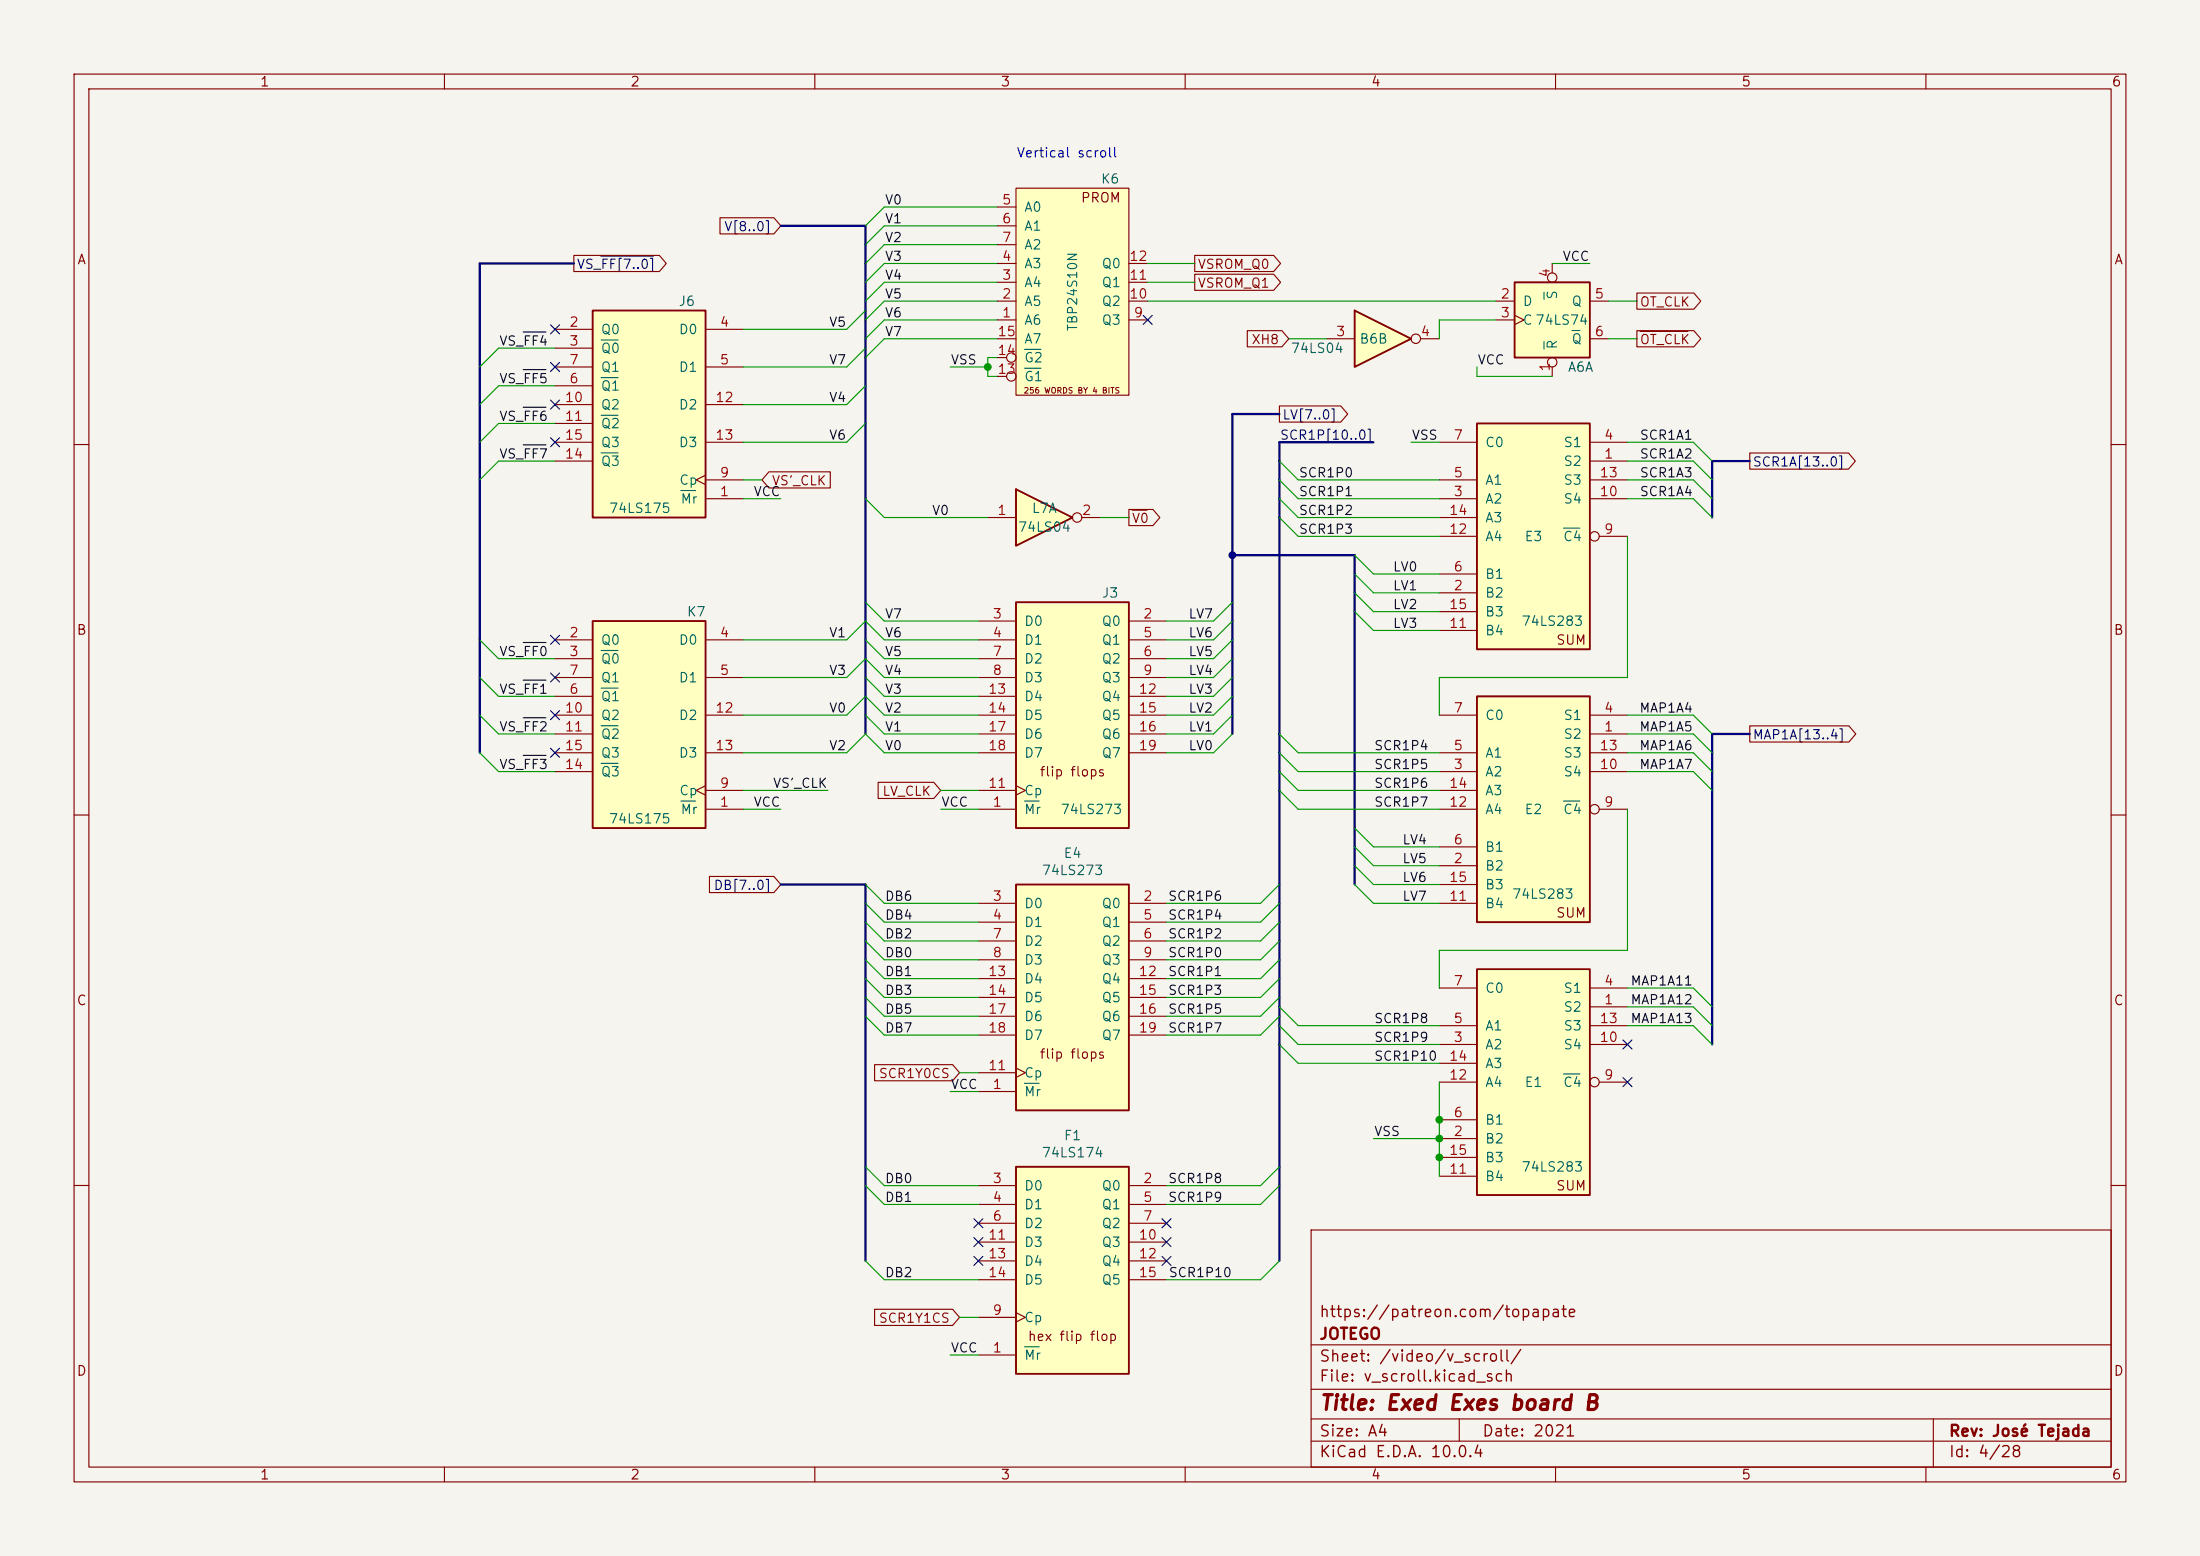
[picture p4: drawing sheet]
<svg xmlns="http://www.w3.org/2000/svg" width="297mm" height="210mm" viewBox="0 0 297 210" stroke-linecap="round" stroke-linejoin="round" font-family="sans-serif">
<path d="M0 0h297v210h-297z" fill="#f5f4ef" stroke="#f5f4ef" stroke-width=".14"/>
<g fill="none" stroke="#840000" stroke-width=".15">
<path d="M10 10h277v190h-277zM12 12h273v186h-273zM60 10v2M110 10v2M160 10v2M210 10v2M260 10v2M10 60h2M285 60h2M10 110h2M285 110h2M10 160h2"/>
<path d="M177 166h108v32h-108zM285 160h2M60 198v2M110 198v2M160 198v2M177 194.5h108M177 191.5h108M177 187.5h108M177 181.5h108M197 191.5v3M210 198v2M260 198v2"/>
<path d="M261 191.5v6.5"/>
</g>
<path d="M80 41.9h15.2v28h-15.2z" fill="#ffffc2"/>
<path d="M80 41.9h15.2v28h-15.2z" fill="none" stroke="#840000" stroke-width=".25"/>
<g fill="none" stroke="#840000" stroke-width=".15">
<path d="M74.9 44.5h5.1M74.9 47h5.1M74.9 49.5h5.1M74.9 52.1h5.1M74.9 54.6h5.1M74.9 57.2h5.1M74.9 59.7h5.1M95.2 44.5h5.1M95.2 49.5h5.1M95.2 54.6h5.1M95.2 59.7h5.1M74.9 62.2h5.1"/>
<path d="M95.2 64.1l-1.2 .7 1.2 .6M95.2 67.3h5.1M95.2 64.8h5.1"/>
</g>
<path d="M81.2 45.9h2.2M81.2 51h2.2M81.2 56h2.2M81.2 61.1h2.2M91.9 66.2h2" fill="none" stroke="#006464" stroke-width=".15"/>
<path d="M80 83.8h15.2v28h-15.2z" fill="#ffffc2"/>
<path d="M80 83.8h15.2v28h-15.2z" fill="none" stroke="#840000" stroke-width=".25"/>
<g fill="none" stroke="#840000" stroke-width=".15">
<path d="M74.9 86.4h5.1M74.9 88.9h5.1M74.9 91.4h5.1M74.9 94h5.1M74.9 96.5h5.1M74.9 99.1h5.1M95.2 86.4h5.1M95.2 91.4h5.1M95.2 96.5h5.1M74.9 101.6h5.1M74.9 104.1h5.1M95.2 106l-1.2 .7 1.2 .6"/>
<path d="M95.2 109.2h5.1M95.2 106.7h5.1M95.2 101.6h5.1"/>
</g>
<path d="M81.2 87.8h2.2M81.2 92.9h2.2M81.2 98h2.2M81.2 103h2.2M91.9 108.1h2" fill="none" stroke="#006464" stroke-width=".15"/>
<path d="M204.5 38.1h10.1v10.2h-10.1z" fill="#ffffc2"/>
<path d="M204.5 38.1h10.1v10.2h-10.1z" fill="none" stroke="#840000" stroke-width=".25"/>
<g fill="none" stroke="#840000" stroke-width=".15">
<path d="M209.5 35.6v1.2M201.9 40.6h2.6M201.9 43.2h2.6M204.5 42.5l1.2 .7-1.2 .6M209.5 49.5v1.3M214.6 40.6h2.6M214.6 45.7h2.6"/>
<circle cx="209.5" cy="37.5" r=".63"/>
<circle cx="209.5" cy="48.9" r=".63"/>
</g>
<path d="M208.4 39.4v1M208.4 46.1v1M212.2 44.6h1.1" fill="none" stroke="#006464" stroke-width=".15"/>
<path d="M137.2 66l7.6 3.9-7.6 3.8z" fill="#ffffc2"/>
<path d="M137.2 66l7.6 3.9-7.6 3.8z" fill="none" stroke="#840000" stroke-width=".25"/>
<g fill="none" stroke="#840000" stroke-width=".15">
<path d="M133.3 69.9h3.9M146 69.9h2.6"/>
<circle cx="145.4" cy="69.8" r=".63"/>
</g>
<path d="M137.2 157.5h15.2v27.9h-15.2z" fill="#ffffc2"/>
<path d="M137.2 157.5h15.2v27.9h-15.2z" fill="none" stroke="#840000" stroke-width=".25"/>
<g fill="none" stroke="#840000" stroke-width=".15">
<path d="M132.1 160h5.1M132.1 162.6h5.1M132.1 165.1h5.1M132.1 177.8h5.1M132.1 167.6h5.1M132.1 170.2h5.1M132.1 172.7h5.1M137.2 177.2l1.2 .6-1.2 .6M152.4 160h5.1M152.4 162.6h5.1M152.4 165.1h5.1M152.4 167.6h5.1"/>
<path d="M152.4 170.2h5.1M152.4 172.7h5.1M132.1 182.9h5.1"/>
</g>
<path d="M138.3 181.8h2" fill="none" stroke="#006464" stroke-width=".15"/>
<path d="M199.4 94h15.2v30.5h-15.2z" fill="#ffffc2"/>
<path d="M199.4 94h15.2v30.5h-15.2z" fill="none" stroke="#840000" stroke-width=".25"/>
<g fill="none" stroke="#840000" stroke-width=".15">
<path d="M194.3 96.5h5.1M214.6 99.1h5.1M214.6 96.5h5.1M194.3 116.8h5.1M194.3 104.1h5.1M194.3 101.6h5.1M194.3 114.3h5.1M194.3 109.2h5.1M194.3 106.7h5.1M194.3 119.4h5.1M214.6 104.1h5.1M214.6 101.6h5.1"/>
<path d="M215.9 109.2h3.8M194.3 121.9h5.1"/>
<circle cx="215.3" cy="109.2" r=".63"/>
</g>
<path d="M211.1 108.1h2.2" fill="none" stroke="#006464" stroke-width=".15"/>
<path d="M137.2 25.4h15.2v27.9h-15.2z" fill="#ffffc2"/>
<g fill="none" stroke="#840000" stroke-width=".15">
<path d="M134.6 38.1h2.6M134.6 35.6h2.6M134.6 27.9h2.6M134.6 30.5h2.6M134.6 33h2.6M137.2 25.4h15.2v27.9h-15.2zM152.4 38.1h2.5M152.4 35.6h2.5M134.6 43.2h2.6M134.6 40.6h2.6M134.6 50.8h1.3M134.6 48.3h1.3"/>
<path d="M134.6 45.7h2.6M152.4 43.2h2.5M152.4 40.6h2.5"/>
<circle cx="136.5" cy="48.3" r=".63"/>
<circle cx="136.5" cy="50.8" r=".63"/>
</g>
<path d="M138.3 49.7h2.2M138.3 47.2h2.2" fill="none" stroke="#006464" stroke-width=".15"/>
<path d="M199.4 130.8h15.2v30.5h-15.2z" fill="#ffffc2"/>
<path d="M199.4 130.8h15.2v30.5h-15.2z" fill="none" stroke="#840000" stroke-width=".25"/>
<g fill="none" stroke="#840000" stroke-width=".15">
<path d="M194.3 133.4h5.1M194.3 138.4h5.1M214.6 135.9h5.1M214.6 133.4h5.1M214.6 138.4h5.1M194.3 153.7h5.1M194.3 141h5.1M194.3 151.1h5.1M194.3 146.1h5.1M194.3 158.8h5.1M194.3 143.5h5.1M194.3 156.2h5.1"/>
<path d="M214.6 141h5.1M215.9 146.1h3.8"/>
<circle cx="215.3" cy="146" r=".63"/>
</g>
<path d="M211.1 144.9h2.2" fill="none" stroke="#006464" stroke-width=".15"/>
<path d="M137.2 119.4h15.2v30.5h-15.2z" fill="#ffffc2"/>
<path d="M137.2 119.4h15.2v30.5h-15.2z" fill="none" stroke="#840000" stroke-width=".25"/>
<g fill="none" stroke="#840000" stroke-width=".15">
<path d="M132.1 121.9h5.1M132.1 124.5h5.1M132.1 127h5.1M132.1 129.5h5.1M132.1 132.1h5.1M132.1 134.6h5.1M132.1 137.2h5.1M132.1 139.7h5.1M152.4 121.9h5.1M152.4 124.5h5.1M152.4 127h5.1M152.4 129.5h5.1"/>
<path d="M152.4 132.1h5.1M152.4 134.6h5.1M152.4 137.2h5.1M152.4 139.7h5.1M132.1 147.3h5.1M132.1 144.8h5.1M137.2 144.1l1.2 .7-1.2 .6"/>
</g>
<path d="M138.3 146.2h2" fill="none" stroke="#006464" stroke-width=".15"/>
<path d="M137.2 81.3h15.2v30.5h-15.2z" fill="#ffffc2"/>
<path d="M137.2 81.3h15.2v30.5h-15.2z" fill="none" stroke="#840000" stroke-width=".25"/>
<g fill="none" stroke="#840000" stroke-width=".15">
<path d="M132.1 83.8h5.1M132.1 86.4h5.1M132.1 88.9h5.1M132.1 91.4h5.1M132.1 94h5.1M132.1 96.5h5.1M132.1 99.1h5.1M152.4 83.8h5.1M152.4 86.4h5.1M152.4 88.9h5.1M152.4 91.4h5.1M152.4 94h5.1"/>
<path d="M152.4 96.5h5.1M152.4 99.1h5.1M132.1 109.2h5.1M132.1 106.7h5.1M132.1 101.6h5.1M137.2 106l1.2 .7-1.2 .6M152.4 101.6h5.1"/>
</g>
<path d="M138.3 108.1h2" fill="none" stroke="#006464" stroke-width=".15"/>
<path d="M182.9 41.9l7.6 3.8-7.6 3.8z" fill="#ffffc2"/>
<path d="M182.9 41.9l7.6 3.8-7.6 3.8z" fill="none" stroke="#840000" stroke-width=".25"/>
<g fill="none" stroke="#840000" stroke-width=".15">
<path d="M179.1 45.7h3.8M191.8 45.7h2.5"/>
<circle cx="191.1" cy="45.7" r=".63"/>
</g>
<path d="M199.4 57.2h15.2v30.4h-15.2z" fill="#ffffc2"/>
<path d="M199.4 57.2h15.2v30.4h-15.2z" fill="none" stroke="#840000" stroke-width=".25"/>
<g fill="none" stroke="#840000" stroke-width=".15">
<path d="M77.5 34.5h11.5l.9 1.1-.9 1h-11.5zM97.2 29.4h7.3l.9 1.1-.9 1.1h-7.3zM161.3 34.5h10.6l1 1.1-1 1h-10.6zM161.3 37h10.6l1 1.1-1 1.1h-10.6zM221 39.6h7.7l.9 1-.9 1.1h-7.7zM168.4 44.6h4.7l.9 1.1-.9 1.1h-4.7zM172.7 54.8h8.3l.9 1.1-.9 1.1h-8.3zM194.3 59.7h5.1M214.6 59.7h5.1M221 44.6h7.7l.9 1.1-.9 1.1h-7.7zM221.4 44.7h6.5M103.8 63.7h8.3v2.2h-8.3l-.9-1.1z"/>
<path d="M152.4 68.8h3.2l1 1.1-1 1h-3.2zM152.8 68.9h2M194.3 67.3h5.1M194.3 64.8h5.1M194.3 77.5h5.1M194.3 72.4h5.1M194.3 69.9h5.1M214.6 62.2h5.1M214.6 67.3h5.1M214.6 64.8h5.1M215.9 72.4h3.8M236.2 61.1h13.3l1 1.1-1 1.1h-13.3z"/>
<path d="M194.3 80h5.1M194.3 85.1h5.1M194.3 82.6h5.1M236.2 98h13.4l.9 1.1-.9 1h-13.4zM95.8 118.3h8.7l.9 1.1-.9 1.1h-8.7zM118.6 105.6h7.5l.9 1.1-.9 1.1h-7.5zM118.1 143.7h10.5l.9 1.1-.9 1.1h-10.5zM118.1 176.7h10.5l.9 1.1-.9 1.1h-10.5z"/>
<circle cx="215.3" cy="72.4" r=".63"/>
</g>
<path d="M211.1 71.3h2.2" fill="none" stroke="#006464" stroke-width=".15"/>
<g fill="none" stroke="#000084" stroke-width=".15">
<path d="M81.1 34.6h7.1M74.3 43.8l1.2 1.3M74.3 54l1.2 1.2M74.3 48.9l1.2 1.2M74.3 59.1l1.2 1.2M75.5 43.8l-1.2 1.3M75.5 54l-1.2 1.2M75.5 48.9l-1.2 1.2M75.5 59.1l-1.2 1.2M154.3 42.6l1.2 1.2M155.5 42.6l-1.2 1.2M74.3 85.8l1.2 1.2"/>
<path d="M74.3 90.8l1.2 1.2M74.3 95.9l1.2 1.2M75.5 85.8l-1.2 1.2M75.5 90.8l-1.2 1.2M75.5 95.9l-1.2 1.2M74.3 101l1.2 1.2M75.5 101l-1.2 1.2M219.1 145.4l1.2 1.3M219.1 140.4l1.2 1.2M220.3 145.4l-1.2 1.3M220.3 140.4l-1.2 1.2M131.5 167l1.2 1.2"/>
<path d="M131.5 169.6l1.2 1.2M131.5 164.5l1.2 1.2M132.7 167l-1.2 1.2M132.7 169.6l-1.2 1.2M132.7 164.5l-1.2 1.2M156.9 167l1.2 1.2M156.9 164.5l1.2 1.2M156.9 169.6l1.2 1.2M158.1 167l-1.2 1.2M158.1 164.5l-1.2 1.2M158.1 169.6l-1.2 1.2"/>
</g>
<path d="M70.6 49.9h3.1M70.6 55h3.1M70.6 44.8h3.1M70.6 60h3.1M70.6 86.7h3.1M70.6 91.8h3.1M70.6 96.9h3.1M70.6 102h3.1" fill="none" stroke="#0f0f0f" stroke-width=".15"/>
<path d="M77.5 35.6h-12.7v66M105.4 30.5h11.4v68.6M172.7 55.9h-6.3v43.2M185.4 59.7h-12.7v110.5M166.4 74.9h16.5v44.5M236.2 62.2h-5.1v7.7M236.2 99.1h-5.1v41.9M105.4 119.4h11.4v50.8" fill="none" stroke="#000084" stroke-width=".3"/>
<g fill="none" stroke="#009600" stroke-width=".15">
<path d="M134.6 38.1h-15.2l-2.6 2.5M134.6 35.6h-15.2l-2.6 2.5M134.6 30.5h-15.2l-2.6 2.5M134.6 27.9h-15.2l-2.6 2.6M134.6 33h-15.2l-2.6 2.6M154.9 38.1h6.4M154.9 35.6h6.4M209.5 35.6h5.1M74.9 52.1h-7.6l-2.5 2.5M74.9 47h-7.6l-2.5 2.5M74.9 57.2h-7.6l-2.5 2.5M116.8 57.2l-2.5 2.5h-14"/>
<path d="M116.8 47l-2.5 2.5h-14M116.8 41.9l-2.5 2.6h-14M116.8 52.1l-2.5 2.5h-14M128.3 49.5h5M134.6 43.2h-15.2l-2.6 2.5M134.6 45.7h-15.2l-2.6 2.6M134.6 40.6h-15.2l-2.6 2.6M134.6 48.3h-1.3v2.5h1.3M154.9 40.6h47M174 45.7h5.1M190.5 59.7h3.8M199.4 49.5v1.3h10.1"/>
<path d="M201.9 43.2h-7.6v2.5M217.2 45.7h3.8M217.2 40.6h3.8M219.7 59.7h8.9l2.5 2.5M74.9 62.2h-7.6l-2.5 2.6M100.3 64.8h2.6M100.3 67.3h5.1M116.8 67.3l2.6 2.6h13.9M148.6 69.9h3.8M172.7 62.2l2.6 2.6h19M172.7 67.3l2.6 2.6h19M172.7 64.8l2.6 2.5h19"/>
<path d="M172.7 69.9l2.6 2.5h19M182.9 74.9l2.5 2.6h8.9M182.9 77.5l2.5 2.5h8.9M219.7 64.8h8.9l2.5 2.5M219.7 72.4v19h-25.4v5.1M219.7 62.2h8.9l2.5 2.6M219.7 67.3h8.9l2.5 2.6M64.8 96.5l2.5 2.6h7.6M64.8 91.4l2.5 2.6h7.6M64.8 86.4l2.5 2.5h7.6M100.3 96.5h14l2.5-2.5 2.6 2.5h12.7M100.3 91.4h14l2.5-2.5 2.6 2.5h12.7"/>
<path d="M100.3 86.4h14l2.5-2.6 2.6 2.6h12.7M116.8 96.5l2.6 2.6h12.7M116.8 91.4l2.6 2.6h12.7M116.8 81.3l2.6 2.5h12.7M116.8 86.4l2.6 2.5h12.7M166.4 99.1l-2.6 2.5h-6.3M166.4 96.5l-2.6 2.6h-6.3M166.4 94l-2.6 2.5h-6.3M166.4 88.9l-2.6 2.5h-6.3M166.4 83.8l-2.6 2.6h-6.3M166.4 91.4l-2.6 2.6h-6.3M166.4 81.3l-2.6 2.5h-6.3"/>
<path d="M166.4 86.4l-2.6 2.5h-6.3M172.7 99.1l2.6 2.5h19M182.9 82.6l2.5 2.5h8.9M182.9 80l2.5 2.6h8.9M219.7 99.1h8.9l2.5 2.5M219.7 96.5h8.9l2.5 2.6M64.8 101.6l2.5 2.5h7.6M100.3 106.7h11.5M100.3 101.6h14l2.5-2.5 2.6 2.5h12.7M100.3 109.2h5.1M116.8 119.4l2.6 2.5h12.7M127 106.7h5.1"/>
<path d="M127 109.2h5.1M172.7 104.1l2.6 2.6h19M172.7 101.6l2.6 2.5h19M172.7 106.7l2.6 2.5h19M172.7 119.4l-2.5 2.5h-12.7M182.9 114.3l2.5 2.5h8.9M182.9 111.8l2.5 2.5h8.9M182.9 119.4l2.5 2.5h8.9M182.9 116.8l2.5 2.6h8.9M219.7 109.2v19.1h-25.4v5.1M219.7 101.6h8.9l2.5 2.5M219.7 104.1h8.9l2.5 2.6"/>
<path d="M116.8 121.9l2.6 2.6h12.7M116.8 129.5l2.6 2.6h12.7M116.8 134.6l2.6 2.6h12.7M116.8 137.2l2.6 2.5h12.7M116.8 132.1l2.6 2.5h12.7M116.8 127l2.6 2.5h12.7M116.8 124.5l2.6 2.5h12.7M172.7 135.9l2.6 2.5h19M172.7 138.4l2.6 2.6h19M172.7 121.9l-2.5 2.6h-12.7M172.7 129.5l-2.5 2.6h-12.7M172.7 134.6l-2.5 2.6h-12.7"/>
<path d="M172.7 137.2l-2.5 2.5h-12.7M172.7 132.1l-2.5 2.5h-12.7M172.7 127l-2.5 2.5h-12.7M172.7 124.5l-2.5 2.5h-12.7M219.7 138.4h8.9l2.5 2.6M219.7 133.4h8.9l2.5 2.5M219.7 135.9h8.9l2.5 2.5M116.8 157.5l2.6 2.5h12.7M128.3 147.3h3.8M129.5 144.8h2.6M172.7 141l2.6 2.5h19M172.7 157.5l-2.5 2.5h-12.7"/>
<path d="M185.4 153.7h8.9M194.3 146.1v12.7M116.8 160l2.6 2.6h12.7M116.8 170.2l2.6 2.5h12.7M129.5 177.8h2.6M172.7 160l-2.5 2.6h-12.7M172.7 170.2l-2.5 2.5h-12.7M128.3 182.9h3.8"/>
</g>
<circle cx="166.4" cy="74.9" r=".46" fill="#000084" stroke="#000084" stroke-width=".14"/>
<g fill="#009600" stroke="#009600" stroke-width=".14">
<circle cx="133.3" cy="49.5" r=".46"/>
<circle cx="194.3" cy="151.1" r=".46"/>
<circle cx="194.3" cy="156.2" r=".46"/>
<circle cx="194.3" cy="153.7" r=".46"/>
</g>
<text font-size="2" fill="#840000" x="178" y="190.8">Title: Exed Exes board B</text>
<g font-size="1.5" fill="#840000">
<text x="178" y="178.2">https://patreon.com/topapate</text>
<text x="178" y="184.2">Sheet: /video/v_scroll/</text>
<text x="178" y="181.2">JOTEGO</text>
<text x="178" y="186.9">File: v_scroll.kicad_sch</text>
<text x="178" y="197.1">KiCad E.D.A. 10.0.4</text>
<text x="178" y="194.3">Size: A4</text>
<text x="200" y="194.3">Date: 2021</text>
<text x="263" y="194.3">Rev: José Tejada</text>
<text x="263" y="197.1">Id: 4/28</text>
</g>
<g font-size="1.3" fill="#840000">
<text x="35" y="12">1</text>
<text x="85" y="12">2</text>
<text x="135" y="12">3</text>
<text x="185" y="12">4</text>
<text x="235" y="12">5</text>
<text x="285" y="12">6</text>
<text x="145.8" y="27.6">PROM</text>
<text x="10.3" y="36">A</text>
<text x="285.3" y="36">A</text>
<text x="10.3" y="86">B</text>
<text x="210" y="87.3">SUM</text>
<text x="285.3" y="86">B</text>
<text x="140.3" y="105.1">flip flops</text>
<text x="210" y="124.2">SUM</text>
<text x="10.3" y="136">C</text>
<text x="285.3" y="136">C</text>
<text x="140.3" y="143.2">flip flops</text>
<text x="210" y="161">SUM</text>
<text x="10.3" y="186">D</text>
<text x="138.7" y="181.3">hex flip flop</text>
<text x="285.3" y="186">D</text>
<text x="35" y="200">1</text>
<text x="85" y="200">2</text>
<text x="135" y="200">3</text>
<text x="185" y="200">4</text>
<text x="235" y="200">5</text>
<text x="285" y="200">6</text>
</g>
<text font-size="1.3" fill="#0000c2" x="137.2" y="21.6">Vertical scroll</text>
<g font-size="1.3" fill="#a90000">
<text x="135.2" y="27.9">5</text>
<text x="135.2" y="35.5">4</text>
<text x="135.2" y="30.5">6</text>
<text x="135.2" y="33">7</text>
<text x="152.4" y="35.5">12</text>
<text x="135.2" y="40.6">2</text>
<text x="135.2" y="38.1">3</text>
<text x="152.4" y="40.6">10</text>
<text x="152.4" y="38.1">11</text>
<text x="202.5" y="40.6">2</text>
<text x="209.5" y="37.5" transform="rotate(-90 209.5 37.5)">4</text>
<text x="215.2" y="40.6">5</text>
<text x="76.8" y="44.4">2</text>
<text x="76.8" y="47">3</text>
<text x="97.1" y="44.4">4</text>
<text x="134.6" y="45.7">15</text>
<text x="135.2" y="43.2">1</text>
<text x="153" y="43.2">9</text>
<text x="180.3" y="45.7">3</text>
<text x="191.7" y="45.7">4</text>
<text x="202.5" y="43.2">3</text>
<text x="215.2" y="45.7">6</text>
<text x="76.8" y="52">6</text>
<text x="76.8" y="49.5">7</text>
<text x="97.1" y="49.5">5</text>
<text x="134.6" y="50.8">13</text>
<text x="134.6" y="48.2">14</text>
<text x="209.5" y="50.2" transform="rotate(-90 209.5 50.2)">1</text>
<text x="76.2" y="54.6">10</text>
<text x="76.2" y="57.1">11</text>
<text x="76.2" y="59.7">15</text>
<text x="96.5" y="54.6">12</text>
<text x="96.5" y="59.7">13</text>
<text x="196.1" y="59.7">7</text>
<text x="216.5" y="59.7">4</text>
<text x="76.2" y="62.2">14</text>
<text x="97.1" y="64.7">9</text>
<text x="196.1" y="64.7">5</text>
<text x="215.9" y="64.7">13</text>
<text x="216.5" y="62.2">1</text>
<text x="97.1" y="67.3">1</text>
<text x="134.5" y="69.8">1</text>
<text x="146" y="69.8">2</text>
<text x="195.5" y="69.8">14</text>
<text x="196.1" y="67.3">3</text>
<text x="215.9" y="67.3">10</text>
<text x="195.5" y="72.4">12</text>
<text x="196.1" y="77.4">6</text>
<text x="216.5" y="72.4">9</text>
<text x="133.9" y="83.8">3</text>
<text x="154.2" y="83.8">2</text>
<text x="195.5" y="82.5">15</text>
<text x="196.1" y="80">2</text>
<text x="76.8" y="86.3">2</text>
<text x="76.8" y="88.9">3</text>
<text x="97.1" y="86.3">4</text>
<text x="133.9" y="86.3">4</text>
<text x="133.9" y="88.9">7</text>
<text x="154.2" y="86.3">5</text>
<text x="154.2" y="88.9">6</text>
<text x="195.5" y="85.1">11</text>
<text x="76.8" y="94">6</text>
<text x="76.8" y="91.4">7</text>
<text x="97.1" y="91.4">5</text>
<text x="133.3" y="94">13</text>
<text x="133.9" y="91.4">8</text>
<text x="153.6" y="94">12</text>
<text x="154.2" y="91.4">9</text>
<text x="76.2" y="96.5">10</text>
<text x="76.2" y="99">11</text>
<text x="76.2" y="101.6">15</text>
<text x="96.5" y="96.5">12</text>
<text x="96.5" y="101.6">13</text>
<text x="133.3" y="96.5">14</text>
<text x="133.3" y="99">17</text>
<text x="133.3" y="101.6">18</text>
<text x="153.6" y="96.5">15</text>
<text x="153.6" y="99">16</text>
<text x="153.6" y="101.6">19</text>
<text x="196.1" y="101.6">5</text>
<text x="196.1" y="96.5">7</text>
<text x="215.9" y="101.6">13</text>
<text x="216.5" y="99">1</text>
<text x="216.5" y="96.5">4</text>
<text x="76.2" y="104.1">14</text>
<text x="97.1" y="106.7">9</text>
<text x="133.3" y="106.7">11</text>
<text x="195.5" y="106.7">14</text>
<text x="196.1" y="104.1">3</text>
<text x="215.9" y="104.1">10</text>
<text x="97.1" y="109.2">1</text>
<text x="133.9" y="109.2">1</text>
<text x="195.5" y="109.2">12</text>
<text x="216.5" y="109.2">9</text>
<text x="195.5" y="119.4">15</text>
<text x="196.1" y="116.8">2</text>
<text x="196.1" y="114.3">6</text>
<text x="133.9" y="121.9">3</text>
<text x="133.9" y="124.4">4</text>
<text x="154.2" y="121.9">2</text>
<text x="154.2" y="124.4">5</text>
<text x="195.5" y="121.9">11</text>
<text x="133.9" y="127">7</text>
<text x="133.9" y="129.5">8</text>
<text x="154.2" y="127">6</text>
<text x="154.2" y="129.5">9</text>
<text x="133.3" y="132.1">13</text>
<text x="133.3" y="134.6">14</text>
<text x="133.3" y="137.1">17</text>
<text x="153.6" y="132.1">12</text>
<text x="153.6" y="134.6">15</text>
<text x="153.6" y="137.1">16</text>
<text x="196.1" y="133.3">7</text>
<text x="216.5" y="135.9">1</text>
<text x="216.5" y="133.3">4</text>
<text x="133.3" y="139.7">18</text>
<text x="153.6" y="139.7">19</text>
<text x="195.5" y="143.5">14</text>
<text x="196.1" y="140.9">3</text>
<text x="196.1" y="138.4">5</text>
<text x="215.9" y="140.9">10</text>
<text x="215.9" y="138.4">13</text>
<text x="133.3" y="144.8">11</text>
<text x="133.9" y="147.3">1</text>
<text x="195.5" y="146">12</text>
<text x="216.5" y="146">9</text>
<text x="196.1" y="153.6">2</text>
<text x="196.1" y="151.1">6</text>
<text x="133.9" y="160">3</text>
<text x="154.2" y="160">2</text>
<text x="195.5" y="158.7">11</text>
<text x="195.5" y="156.2">15</text>
<text x="133.3" y="167.6">11</text>
<text x="133.9" y="162.5">4</text>
<text x="133.9" y="165.1">6</text>
<text x="153.6" y="167.6">10</text>
<text x="154.2" y="162.5">5</text>
<text x="154.2" y="165.1">7</text>
<text x="133.3" y="170.2">13</text>
<text x="133.3" y="172.7">14</text>
<text x="153.6" y="170.2">12</text>
<text x="153.6" y="172.7">15</text>
<text x="133.9" y="177.8">9</text>
<text x="133.9" y="182.9">1</text>
</g>
<g font-size="1.3" fill="#006464">
<text x="138.2" y="28.9">A0</text>
<text x="138.2" y="31.5">A1</text>
<text x="138.2" y="34">A2</text>
<text x="91.5" y="41.6">J6</text>
<text x="138.2" y="41.6">A5</text>
<text x="138.2" y="39.1">A4</text>
<text x="138.2" y="36.5">A3</text>
<text x="148.6" y="41.6">Q2</text>
<text x="148.6" y="39.1">Q1</text>
<text x="148.6" y="36.5">Q0</text>
<text x="205.5" y="41.6">D</text>
<text x="210.5" y="40.5" transform="rotate(-90 210.5 40.5)">S</text>
<text x="212.1" y="41.6">Q</text>
<text x="81" y="45.4">Q0</text>
<text x="81" y="48">Q0</text>
<text x="91.6" y="45.4">D0</text>
<text x="138.2" y="44.2">A6</text>
<text x="138.2" y="46.7">A7</text>
<text x="148.6" y="44.2">Q3</text>
<text x="174.2" y="48">74LS04</text>
<text x="183.4" y="46.7">B6B</text>
<text x="205.5" y="44.2">C 74LS74</text>
<text x="210.5" y="47.2" transform="rotate(-90 210.5 47.2)">R</text>
<text x="212.1" y="46.7">Q</text>
<text x="81" y="53">Q1</text>
<text x="81" y="50.5">Q1</text>
<text x="91.6" y="50.5">D1</text>
<text x="138.2" y="51.8">G1</text>
<text x="138.2" y="49.2">G2</text>
<text x="211.6" y="50.5">A6A</text>
<text x="81" y="55.6">Q2</text>
<text x="81" y="58.1">Q2</text>
<text x="91.6" y="55.6">D2</text>
<text x="81" y="63.2">Q3</text>
<text x="81" y="60.7">Q3</text>
<text x="91.6" y="60.7">D3</text>
<text x="91.6" y="65.7">Cp</text>
<text x="200.4" y="65.7">A1</text>
<text x="200.4" y="60.7">C0</text>
<text x="211" y="63.2">S2</text>
<text x="211" y="60.7">S1</text>
<text x="211" y="65.7">S3</text>
<text x="82.1" y="69.6">74LS175</text>
<text x="91.8" y="68.3">Mr</text>
<text x="139.2" y="69.6">L7A</text>
<text x="200.4" y="68.3">A2</text>
<text x="200.4" y="70.8">A3</text>
<text x="211" y="68.3">S4</text>
<text x="137.3" y="72.1">74LS04</text>
<text x="200.4" y="73.4">A4</text>
<text x="205.7" y="73.4">E3</text>
<text x="210.9" y="73.4">C4</text>
<text x="92.6" y="83.5">K7</text>
<text x="148.7" y="81">J3</text>
<text x="200.4" y="81">B2</text>
<text x="200.4" y="78.4">B1</text>
<text x="200.4" y="83.5">B3</text>
<text x="81" y="87.3">Q0</text>
<text x="81" y="89.9">Q0</text>
<text x="91.6" y="87.3">D0</text>
<text x="138.2" y="84.8">D0</text>
<text x="138.2" y="87.3">D1</text>
<text x="138.2" y="89.9">D2</text>
<text x="148.6" y="84.8">Q0</text>
<text x="148.6" y="87.3">Q1</text>
<text x="148.6" y="89.9">Q2</text>
<text x="200.4" y="86.1">B4</text>
<text x="205.3" y="84.8">74LS283</text>
<text x="81" y="95">Q1</text>
<text x="81" y="92.4">Q1</text>
<text x="91.6" y="92.4">D1</text>
<text x="138.2" y="92.4">D3</text>
<text x="138.2" y="95">D4</text>
<text x="148.6" y="92.4">Q3</text>
<text x="148.6" y="95">Q4</text>
<text x="81" y="97.5">Q2</text>
<text x="81" y="100">Q2</text>
<text x="91.6" y="97.5">D2</text>
<text x="138.2" y="97.5">D5</text>
<text x="138.2" y="100">D6</text>
<text x="148.6" y="97.5">Q5</text>
<text x="148.6" y="100">Q6</text>
<text x="200.4" y="97.5">C0</text>
<text x="211" y="100">S2</text>
<text x="211" y="97.5">S1</text>
<text x="81" y="105.1">Q3</text>
<text x="81" y="102.6">Q3</text>
<text x="91.6" y="102.6">D3</text>
<text x="91.6" y="107.7">Cp</text>
<text x="138.2" y="107.7">Cp</text>
<text x="138.2" y="102.6">D7</text>
<text x="148.6" y="102.6">Q7</text>
<text x="200.4" y="105.1">A2</text>
<text x="200.4" y="102.6">A1</text>
<text x="200.4" y="107.7">A3</text>
<text x="211" y="105.1">S4</text>
<text x="211" y="102.6">S3</text>
<text x="82.1" y="111.5">74LS175</text>
<text x="91.8" y="110.2">Mr</text>
<text x="138.2" y="110.2">Mr</text>
<text x="143.1" y="110.2">74LS273</text>
<text x="200.4" y="110.2">A4</text>
<text x="205.7" y="110.2">E2</text>
<text x="210.9" y="110.2">C4</text>
<text x="140.5" y="118.4">74LS273</text>
<text x="143.5" y="116.1">E4</text>
<text x="200.4" y="117.8">B2</text>
<text x="200.4" y="115.3">B1</text>
<text x="138.2" y="122.9">D0</text>
<text x="138.2" y="125.4">D1</text>
<text x="148.6" y="122.9">Q0</text>
<text x="148.6" y="125.4">Q1</text>
<text x="200.4" y="122.9">B4</text>
<text x="200.4" y="120.4">B3</text>
<text x="204" y="121.6">74LS283</text>
<text x="138.2" y="128">D2</text>
<text x="138.2" y="130.5">D3</text>
<text x="148.6" y="128">Q2</text>
<text x="148.6" y="130.5">Q3</text>
<text x="138.2" y="133.1">D4</text>
<text x="138.2" y="135.6">D5</text>
<text x="148.6" y="133.1">Q4</text>
<text x="148.6" y="135.6">Q5</text>
<text x="200.4" y="134.3">C0</text>
<text x="211" y="136.9">S2</text>
<text x="211" y="134.3">S1</text>
<text x="138.2" y="138.1">D6</text>
<text x="138.2" y="140.7">D7</text>
<text x="148.6" y="138.1">Q6</text>
<text x="148.6" y="140.7">Q7</text>
<text x="200.4" y="141.9">A2</text>
<text x="200.4" y="139.4">A1</text>
<text x="211" y="141.9">S4</text>
<text x="211" y="139.4">S3</text>
<text x="138.2" y="148.3">Mr</text>
<text x="138.2" y="145.8">Cp</text>
<text x="200.4" y="147">A4</text>
<text x="200.4" y="144.5">A3</text>
<text x="205.7" y="147">E1</text>
<text x="210.9" y="147">C4</text>
<text x="143.5" y="154.2">F1</text>
<text x="200.4" y="154.6">B2</text>
<text x="200.4" y="152.1">B1</text>
<text x="138.2" y="161">D0</text>
<text x="140.5" y="156.5">74LS174</text>
<text x="148.6" y="161">Q0</text>
<text x="200.4" y="159.7">B4</text>
<text x="200.4" y="157.2">B3</text>
<text x="205.3" y="158.5">74LS283</text>
<text x="138.2" y="163.5">D1</text>
<text x="138.2" y="166.1">D2</text>
<text x="148.6" y="163.5">Q1</text>
<text x="148.6" y="166.1">Q2</text>
<text x="138.2" y="168.6">D3</text>
<text x="138.2" y="171.2">D4</text>
<text x="138.2" y="173.7">D5</text>
<text x="148.6" y="168.6">Q3</text>
<text x="148.6" y="171.2">Q4</text>
<text x="148.6" y="173.7">Q5</text>
<text x="138.2" y="178.8">Cp</text>
<text x="138.2" y="183.9">Mr</text>
</g>
<g font-size="1.2" fill="#0f0f0f">
<text x="119.4" y="27.9">V0</text>
<text x="119.4" y="35.5">V3</text>
<text x="119.4" y="33">V2</text>
<text x="119.4" y="30.4">V1</text>
<text x="210.9" y="35.5">VCC</text>
<text x="119.4" y="38.1">V4</text>
<text x="119.4" y="40.6">V5</text>
<text x="67.3" y="47">VS_FF4</text>
<text x="111.8" y="44.4">V5</text>
<text x="119.4" y="45.7">V7</text>
<text x="119.4" y="43.1">V6</text>
<text x="67.3" y="52">VS_FF5</text>
<text x="111.8" y="49.5">V7</text>
<text x="128.3" y="49.5">VSS</text>
<text x="199.4" y="49.5">VCC</text>
<text x="67.3" y="57.1">VS_FF6</text>
<text x="111.8" y="54.6">V4</text>
<text x="111.8" y="59.7">V6</text>
<text x="190.5" y="59.7">VSS</text>
<text x="221.3" y="59.7">SCR1A1</text>
<text x="67.3" y="62.2">VS_FF7</text>
<text x="175.3" y="64.7">SCR1P0</text>
<text x="221.3" y="62.2">SCR1A2</text>
<text x="221.3" y="64.7">SCR1A3</text>
<text x="101.6" y="67.3">VCC</text>
<text x="125.7" y="69.8">V0</text>
<text x="175.3" y="69.8">SCR1P2</text>
<text x="175.3" y="67.3">SCR1P1</text>
<text x="221.3" y="67.3">SCR1A4</text>
<text x="175.3" y="72.4">SCR1P3</text>
<text x="188" y="77.4">LV0</text>
<text x="119.4" y="83.8">V7</text>
<text x="160.4" y="83.8">LV7</text>
<text x="188" y="82.5">LV2</text>
<text x="188" y="80">LV1</text>
<text x="67.3" y="88.9">VS_FF0</text>
<text x="111.8" y="86.3">V1</text>
<text x="119.4" y="86.3">V6</text>
<text x="119.4" y="88.9">V5</text>
<text x="160.4" y="88.9">LV5</text>
<text x="160.4" y="86.3">LV6</text>
<text x="188" y="85.1">LV3</text>
<text x="67.3" y="93.9">VS_FF1</text>
<text x="111.8" y="91.4">V3</text>
<text x="119.4" y="91.4">V4</text>
<text x="119.4" y="93.9">V3</text>
<text x="160.4" y="91.4">LV4</text>
<text x="160.4" y="93.9">LV3</text>
<text x="67.3" y="99">VS_FF2</text>
<text x="111.8" y="101.6">V2</text>
<text x="111.8" y="96.5">V0</text>
<text x="119.4" y="101.6">V0</text>
<text x="119.4" y="99">V1</text>
<text x="119.4" y="96.5">V2</text>
<text x="160.4" y="101.6">LV0</text>
<text x="160.4" y="99">LV1</text>
<text x="160.4" y="96.5">LV2</text>
<text x="185.4" y="101.6">SCR1P4</text>
<text x="221.2" y="101.6">MAP1A6</text>
<text x="221.2" y="99">MAP1A5</text>
<text x="221.2" y="96.5">MAP1A4</text>
<text x="67.3" y="104.1">VS_FF3</text>
<text x="104.3" y="106.6">VS'_CLK</text>
<text x="185.4" y="104.1">SCR1P5</text>
<text x="185.4" y="106.6">SCR1P6</text>
<text x="221.2" y="104.1">MAP1A7</text>
<text x="101.6" y="109.2">VCC</text>
<text x="127" y="109.2">VCC</text>
<text x="185.4" y="109.2">SCR1P7</text>
<text x="189.2" y="116.8">LV5</text>
<text x="189.2" y="119.3">LV6</text>
<text x="189.2" y="114.3">LV4</text>
<text x="119.4" y="124.4">DB4</text>
<text x="119.4" y="121.9">DB6</text>
<text x="157.6" y="121.9">SCR1P6</text>
<text x="157.6" y="124.4">SCR1P4</text>
<text x="189.2" y="121.9">LV7</text>
<text x="119.4" y="129.5">DB0</text>
<text x="119.4" y="127">DB2</text>
<text x="157.6" y="127">SCR1P2</text>
<text x="157.6" y="129.5">SCR1P0</text>
<text x="119.4" y="132">DB1</text>
<text x="119.4" y="137.1">DB5</text>
<text x="119.4" y="134.6">DB3</text>
<text x="157.6" y="132">SCR1P1</text>
<text x="157.6" y="134.6">SCR1P3</text>
<text x="157.6" y="137.1">SCR1P5</text>
<text x="220" y="135.9">MAP1A12</text>
<text x="220" y="133.3">MAP1A11</text>
<text x="119.4" y="139.7">DB7</text>
<text x="157.6" y="139.7">SCR1P7</text>
<text x="185.4" y="138.4">SCR1P8</text>
<text x="185.4" y="143.5">SCR1P10</text>
<text x="185.4" y="140.9">SCR1P9</text>
<text x="220" y="138.4">MAP1A13</text>
<text x="128.3" y="147.3">VCC</text>
<text x="185.4" y="153.6">VSS</text>
<text x="119.4" y="160">DB0</text>
<text x="157.6" y="160">SCR1P8</text>
<text x="119.4" y="162.5">DB1</text>
<text x="157.6" y="162.5">SCR1P9</text>
<text x="119.4" y="172.7">DB2</text>
<text x="157.7" y="172.7">SCR1P10</text>
<text x="128.3" y="182.8">VCC</text>
</g>
<g font-size="1.2" fill="#006464">
<text x="148.5" y="25.1">K6</text>
<text x="145.7" y="44.8" transform="rotate(-90 145.7 44.8)">TBP24S10N</text>
</g>
<g font-size="1.2" fill="#000084">
<text x="97.7" y="31.5">V[8..0]</text>
<text x="77.8" y="36.6">VS_FF[7..0]</text>
<text x="172.7" y="59.7">SCR1P[10..0]</text>
<text x="173" y="56.9">LV[7..0]</text>
<text x="236.5" y="63.3">SCR1A[13..0]</text>
<text x="236.5" y="100.1">MAP1A[13..4]</text>
<text x="96.3" y="120.4">DB[7..0]</text>
</g>
<g font-size="1.2" fill="#840000">
<text x="161.6" y="36.6">VSROM_Q0</text>
<text x="161.6" y="39.1">VSROM_Q1</text>
<text x="221.3" y="41.7">OT_CLK</text>
<text x="168.9" y="46.8">XH8</text>
<text x="221.3" y="46.8">OT_CLK</text>
<text x="104.1" y="65.8">VS'_CLK</text>
<text x="152.7" y="70.9">V0</text>
<text x="119" y="107.7">LV_CLK</text>
<text x="118.5" y="145.8">SCR1Y0CS</text>
<text x="118.5" y="178.8">SCR1Y1CS</text>
</g>
<text font-size=".8" fill="#840000" x="138.1" y="53.3">256 WORDS BY 4 BITS</text>
</svg>
